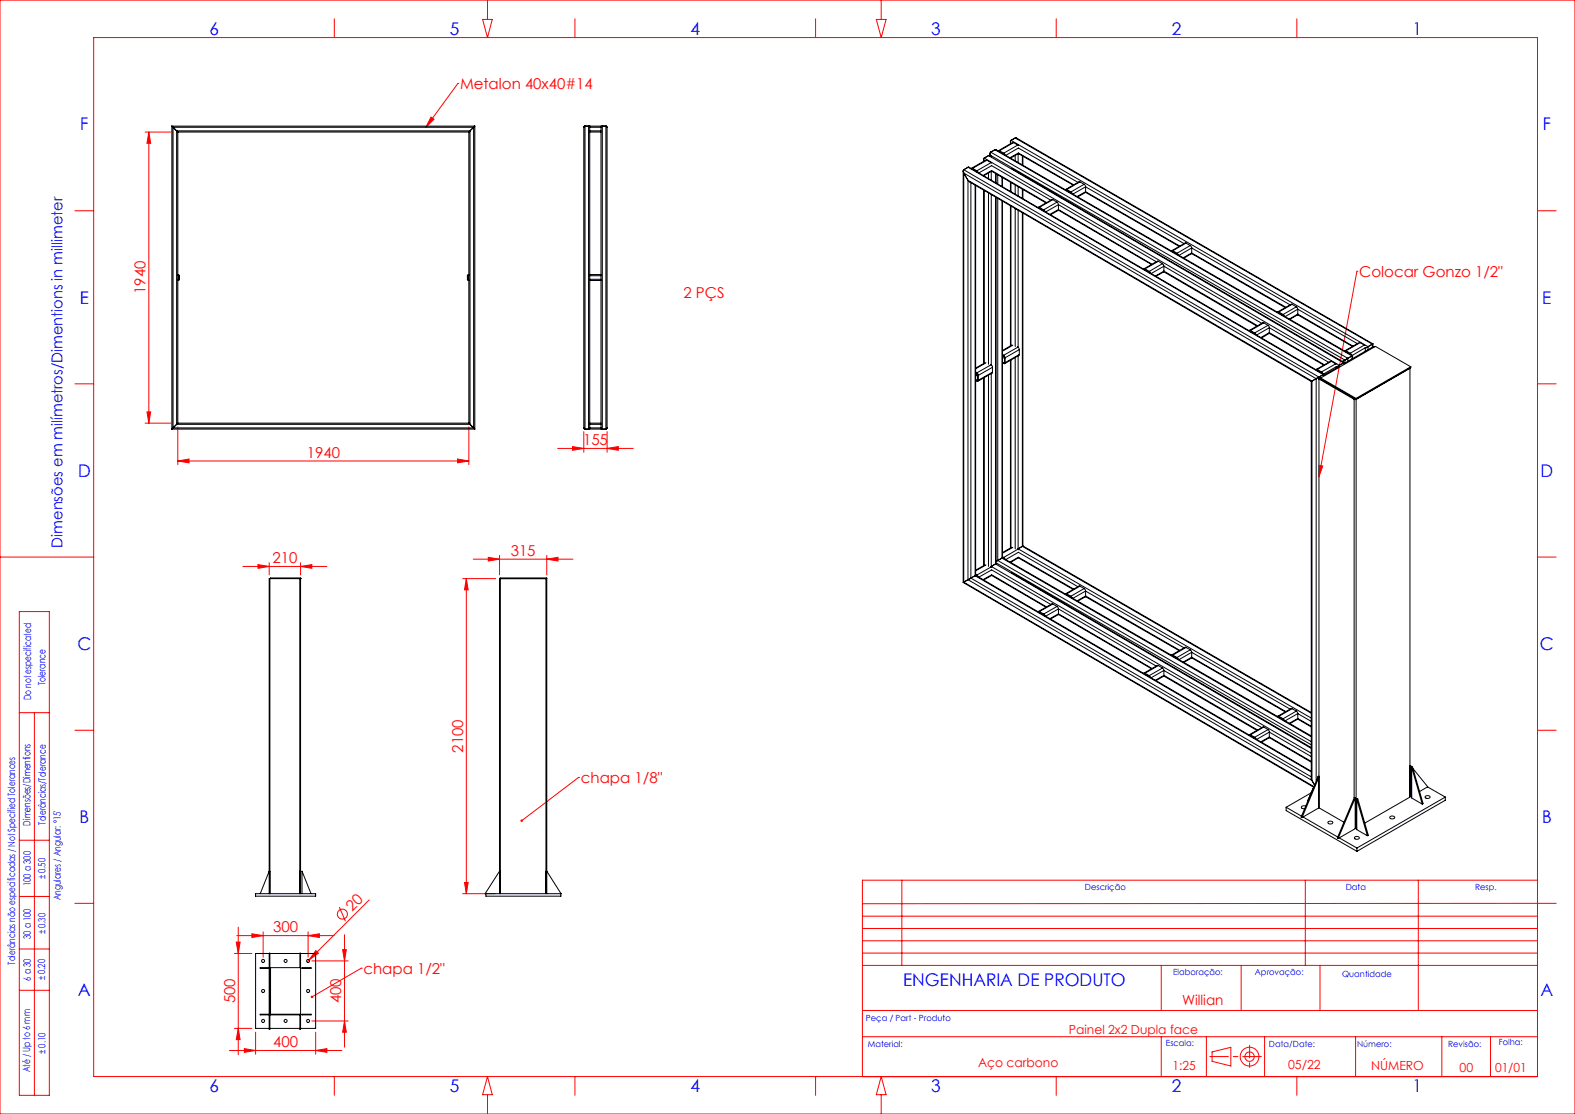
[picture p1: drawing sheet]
<svg xmlns="http://www.w3.org/2000/svg" width="420mm" height="297mm" viewBox="0 0 420 297" stroke-linecap="round" stroke-linejoin="round" font-family="sans-serif">
<g fill="none" stroke="#f00" stroke-width=".27">
<path d="M0 0h420v297h-420zM25 10h385v277h-385zM89.1 5v5M128.7 5.2h2.6l-1.3 4.8zM130 0v5.2M153.3 5v5M217.5 5v5M233.7 5.2h2.6l-1.3 4.8zM235 0v5.2M281.7 5v5M345.8 5v5M38.7 35.2h6.8"/>
<path d="M39.7 35.2l.5 3h-1zM39.7 35.2v77.6M114.9 31.2l.8 .6-2.1 2.1zM122.1 22.3h.1M122.1 22.3l-8.5 11.6M20 56.2h5M410 56.2h5M361.8 72.3h.1M361.8 72.3l-10.1 54.8M20 102.3h5M38.7 112.8h6.8M39.2 109.8h1l-.5 3z"/>
<path d="M47.4 113.8v10.1M125 113.8v10.1M148.7 119.6h20.2M152.7 119.1l3 .5-3 .4zM155.7 115.1v5.5M161.9 119.6l3-.5v.9zM161.9 115.1v5.5M410 102.3h5M47.4 122.9l3-.5v1zM47.4 122.9h77.6M122 122.4l3 .5-3 .5zM351.8 124.1l.9 .1-1 2.9z"/>
<path d="M0 148.5h25M64.8 151h22.4M68.8 150.5l3 .5-3 .5zM71.8 150v3.3M80.2 151l2.9-.5v1zM80.2 150v3.3M123.4 154.3h8.8M124.4 154.3l.4 3h-.9zM124.4 154.3v84M126.2 149.1h26.6M130.2 148.6l3 .5-3 .5zM133.2 148.1v5.2"/>
<path d="M145.8 149.1l3-.5v1zM145.8 148.1v5.2M410 148.5h5M5.2 163.1h8v128.9h-8zM5.2 190h8M9.2 190v102M20 194.7h5M410 194.7h5M154.3 207.3h.1M154.3 207.3l-15.2 11.5M5.2 239h8M5.2 224h8"/>
<path d="M98.5 239.9l-16.1 16M123.4 238.3h8.8M123.9 235.3h.9l-.4 3zM240.5 234.7v22.7M348.1 234.7v22.7M378.2 234.7v34.7M410 234.7h-180v52.3M5.2 253h8M20 240.8h5M62.5 254.2h4.7M63 251.2h1l-.5 3zM63.1 249.4h26"/>
<path d="M63.5 247.2v34M67.2 249l3 .4-3 .5zM70.2 248.4v6.8M82.2 249.4l3-.4v.9zM82.2 248.4v6.8M82.4 255.9l-.5 .6M83.1 256.2h9.8M84.2 253.4l.7 .7-2.5 1.8zM90.5 241.8l1.6 3.8M91.4 253.2h1l-.5 3zM91.9 249.2v30M96.3 258.1h.1"/>
<path d="M96.3 258.1l-13.1 7.7M230 254.1h180M230 250.8h180M230 247.5h180M230 257.4h180M230 244.3h180M309.7 257.4v12M331 257.4v12M352 257.4v12M415 240.8l-185 .1M5.2 264h8M62.5 274.2h4.7"/>
<path d="M63.5 274.2l.5 3h-1zM65.2 279.6l3 .5-3 .5zM68.2 275.2v5.9M83.1 272.2h9.8M84.2 275.2v5.9M91.9 272.2l.5 3h-1zM230 269.4h180M230 276.4h180M309.7 276.4v10.6M321.7 276.4v10.6M337.2 276.4v10.6M361.5 276.4v10.6"/>
<path d="M384.5 276.4v10.6M397.5 276.4v10.6M61.2 280.1h30M84.2 280.1l3-.5v1zM89.1 287v5M130 287l1.3 4.8h-2.6zM130 291.8v5.2M153.3 287v5M217.5 287v5M235 287l1.3 4.8h-2.6zM235 291.8v5.2M281.7 287v5"/>
<path d="M323.2 280.5l5-1.3v5l-5-1.2zM345.8 287v5"/>
<circle cx="91.3" cy="243.7" r="1.33"/>
<circle cx="333.2" cy="281.7" r="2.5"/>
<circle cx="333.2" cy="281.7" r="1.26"/>
</g>
<path d="M322.6 281.7h13.8" fill="none" stroke="#f00" stroke-width=".27" stroke-dasharray="6.3 1.3 1.3 1.3" stroke-dashoffset="1.4"/>
<path d="M333.2 278.7v6" fill="none" stroke="#f00" stroke-width=".27" stroke-dasharray="6.3 1.3 1.3 1.3" stroke-dashoffset="3"/>
<g fill="#f00">
<path d="M84.2 253.4l.7 .7-2.5 1.8z"/>
<path d="M351.8 124.1l.9 .1-1 2.9zM114.9 31.2l.8 .6-2.1 2.1zM83 265.5l-.1 .5 .3-.2-.3 .2a.34 .34 0 0 0 .5 .1 .34 .34 0 0 0 .1-.5 .34 .34 0 0 0-.5-.1zM138.9 218.5v.5l.2-.2-.2 .2a.34 .34 0 0 0 .4 .1 .34 .34 0 0 0 .1-.5 .34 .34 0 0 0-.5-.1z"/>
<path d="M67.2 249l3 .4-3 .5zM82.2 249.4l3-.4v.9zM130.2 148.6l3 .5-3 .5zM145.8 149.1l3-.5v1z"/>
<path d="M152.7 119.1l3 .5-3 .4zM161.9 119.6l3-.5v.9z"/>
<path d="M47.4 122.9l3-.5v1zM122 122.4l3 .5-3 .5z"/>
<path d="M68.8 150.5l3 .5-3 .5zM80.2 151l2.9-.5v1z"/>
<path d="M65.2 279.6l3 .5-3 .5zM84.2 280.1l3-.5v1z"/>
<path d="M39.2 109.8h1l-.5 3zM39.7 35.2l.5 3h-1z"/>
<path d="M123.9 235.3h.9l-.4 3zM124.4 154.3l.4 3h-.9z"/>
<path d="M63 251.2h1l-.5 3zM63.5 274.2l.5 3h-1zM91.4 253.2h1l-.5 3zM91.9 272.2l.5 3h-1z"/>
</g>
<g fill="none" stroke="#000" stroke-width=".27">
<path d="M45.8 33.6l.3 .3M45.8 33.6v80.8M45.8 33.6h80.8M46.1 33.9v80.2M46.1 33.9l1 1M46.1 33.9h80.2M47.1 34.9l.3 .3M47.1 34.9v78.2M47.1 34.9h78.2M47.4 35.2v77.6M47.4 35.2h77.6M125 35.2v77.6"/>
<path d="M125.3 34.9l-.3 .3M125.3 34.9v78.2M126.3 33.9l-1 1M126.3 33.9v80.2M126.6 33.6l-.3 .3M126.6 33.6v80.8M156 33.6l-.3 .3v80.2M156 33.6h1M156 33.6v80.8M157 33.6l.3 .3M157 33.6v80.8M157.1 33.6h.1"/>
<path d="M157.1 33.6h3.2v.3M157.3 34.9h3M157.3 35.2h3M157.3 33.9h3M157.3 33.9v80.2M160.3 33.9v80.2M160.6 33.6l-.3 .3M160.6 33.6h1M160.6 33.6v80.8M161.6 33.6l.3 .3v80.3l-.3 .2M161.6 33.6v80.8M265.3 39.9h.3l95.1 54.9"/>
<path d="M265.3 39.9l-1.1 .7M265.3 39.9l95.2 55M269.5 37.8v.5M269.5 37.5l.1 .8zM269.6 37.4l95.2 55M269.9 38.1l-3.6 2.1M270.2 38h.1M270.3 38l-3.8 2.2M270.3 38l1.1 .7M270.7 36.8h.4M270.7 36.8l95.3 55M270.7 36.8l-1.1 .6"/>
<path d="M271.1 36.8l95 54.9M271.4 38.7l.2 .1M271.4 38.7l-3.7 2.1M256.9 45.6v109.7M257 45.3l-.1 .2 .1 .6M257 46.1l1.1 2M257 46.1v109.1M257 45.3l94.7 55.2M257 46.1l94 54.9M258.1 48.1l.4 .4M258.1 48.1v106.4M258.1 48.1l91.7 53.5"/>
<path d="M258.2 44.6l94.8 55.2M258.2 44.6l-1.2 .7M258.2 44.6l94.6 55.3M258.5 48.5l91.2 53.2M258.9 48.7v105.4M259.3 45.1h.1M259.4 44.9h-.4M259.4 44.9l1.1 .6M259.4 45.1l1.1 .7M259.4 45.1h-.1M260 49.4v104.1M260.2 49.5v103.9"/>
<path d="M260.5 45.5l.3 .5M260.5 45.8l.1 .1M260.5 45.8h.1M261 46.1l3.4-1.9 15.8 9.2M262.1 46.8l2.3-1.3 14.7 8.5M262.3 42.5v.5M262.3 50.7v46.2M262.3 46.8l2.1-1.2 14.5 8.5M262.5 42.2l-.1 .8M262.5 42.2l94.7 55.2M262.5 46.8v.2M262.5 50.8v46"/>
<path d="M262.8 42.8l-3.7 2M263 42.6l.2 .1M263.2 42.7l-3.8 2.2M263.2 42.7l1.1 .7M263.6 41.5h.4M263.6 41.5l94.7 55.3M263.6 41.5l-1.1 .7M263.6 46.1v1.5M263.6 51.4v45.7M264 41.5l.1 .1M264 40.9v.7M264.2 40.6l-.2 .2 .2 .6"/>
<path d="M264.2 41.4l.2 .4M264.2 40.6l95.2 54.9M264.2 41.4l94.4 54.6M264.2 41.4v.3M264.3 43.4l.1 .1M264.3 43.4l-3.8 2.1M264.3 45.7v2.3M264.3 51.9v45.4M265.5 46.2v2.5M265.5 52.6v97.8M265.6 46.4v2.4M265.6 52.6v97.3"/>
<path d="M266.1 46.6v2.4M266.1 52.9v96.5M266.4 40.4h.1M266.5 40.4h.1M266.5 40.2h-.3M266.5 40.2l1.2 .6M266.5 40.4l1.2 .7M267.2 47.3v2.4M267.2 53.5v95.3M267.3 47.3v2.5M267.3 53.7v95M267.7 40.8l.3 .5"/>
<path d="M267.7 41.1l.1 .1M267.7 41.1h-.1M268.2 41.4l3.4-1.9 15.8 9.1M269.3 42l2.3-1.2 14.7 8.5M269.5 48.6v2.4M269.5 54.9v37.3M269.5 42.2l2.1-1.2 14.6 8.4M269.6 42.1v.1M269.6 48.7v2.4M269.6 55v37.1M269.7 44.9l88.8 51.8M270.7 41.4v1.5"/>
<path d="M270.7 49.3v2.4M270.7 55.6v36.8M271.5 41v2.3M271.5 49.8v2.4M271.5 56.1v36.5M272.6 41.6v2.4M272.6 50.4v2.5M272.6 56.7v89M272.8 41.6v2.5M272.8 50.5v2.4M272.8 56.8v88.8M277.1 55.5h.1"/>
<path d="M277.2 55.3h-.3M277.2 55.3l1.1 .6M277.2 55.5l1.1 .7M277.2 55.5h-.1M278.3 55.9l.4 .5M278.3 56.2l.1 .1M278.3 56.2h.1M280.7 53.2l-3.8 2M280.7 53.2l-3.5 2.1M280.7 53.2l1.2 .7M281.9 53.9l.4 .7M281.9 53.9l-3.6 2"/>
<path d="M282.2 56l24.9 14.5M282.3 55.9l-.1 .2-2.1 1.2M282.3 54.6v1.3M282.3 54.6l-3.5 1.9M282.3 55.9l-2.3 1.2M282.3 54.6l26 15.2M282.3 55.9l24.9 14.5M284.3 50.7l.1 .1M284.4 50.8h.1M284.4 50.5l-.3 .1M284.4 50.5l1.2 .7M284.4 50.8l1.2 .6"/>
<path d="M285.6 51.2l.3 .4M285.6 51.4l.1 .1M285.6 51.4h-.1M288 48.5l-.2-.1-3.6 2.1M288 48.5l-3.6 2M288 48.5l1.1 .6M289.1 49.1l.4 .7M289.1 49.1l-3.5 2.1M289.5 51.3l24.9 14.4M289.5 51.1l-.1 .3-2 1.1M289.5 49.8v1.3M289.5 49.8l-3.4 1.9"/>
<path d="M289.5 51.1l-2.3 1.3M289.5 49.8l26.2 15.1M289.5 51.1l25.1 14.5M47.4 73.2l.4 .3v1.1l-.4 .2M47.4 73.4h.3v1.1l-.3 .1M125 73.2l-.4 .2v1.2l.4 .2M125 73.4h-.2v1.1l.2 .1M157.3 74.8h3M157.3 73.2h3M157.3 73.5h3M157.3 74.5h3M305.2 71.9h.1"/>
<path d="M305.3 71.9h.1M305.3 71.7l-.3 .1M305.3 71.7l1.2 .7M305.3 71.9l1.2 .7M306.5 72.4l.3 .4M306.5 72.6l.1 .1M306.5 72.6h-.1M308.9 69.7l-.3-.1-3.6 2.1M308.9 69.7l-3.6 2M308.9 69.7l1.1 .6M310 70.3l.4 .7M310 70.3l-3.5 2.1"/>
<path d="M310.3 72.5l24.9 14.5M310.4 72.3l-.1 .2-2 1.2M310.4 72.3l-2.3 1.3M310.4 71v1.3M310.4 71l-3.4 1.9M310.4 71l26.1 15.2M310.4 72.3l25 14.6M312.6 67.1h.1M312.7 66.8l-.3 .1M312.7 66.8l1.2 .7M312.7 67.1l1.2 .6M312.7 67.1h.1"/>
<path d="M313.9 67.5l.3 .5M313.9 67.7l.1 .1M313.9 67.7l-.1 .1M316.3 64.8l-3.8 2M316.3 64.8l-3.6 2M316.3 64.8l1.1 .7M317.4 65.5l.4 .6M317.4 65.5l-3.5 2M317.7 67.6l25 14.4M317.8 67.4l-2.1 1.4M317.8 66.1v1.3M317.8 66.1l-3.4 2"/>
<path d="M317.8 67.4l-2.3 1.3M317.8 66.1l26.2 15.2M317.8 67.4l25.1 14.5M260.2 99.2l.3 .2M260.2 99.4l.3 .3M260.5 99.4l.4 .7M260.5 99.7l.2 .3M260.5 99.7l-.3 .1M260.7 100v1.3M260.7 100l-.5 .3M262.7 96.7l-2.5 1.4M262.9 96.7l-2.7 1.6"/>
<path d="M264.2 97.2l.1 .1M264.3 97.3l.4 .6M264.3 97.3l-3.8 2.1M264.3 99.6v51.4M264.7 99.2l-.1 .2-3.8 2.2M264.7 97.9l-3.8 2.2M264.7 97.9v1.3M264.7 99.2l-3.8 2.2M267.3 94.5l.4 .2M267.3 96.5l.4 .2M267.3 94.8l.4 .2M267.7 94.7l.3 .7"/>
<path d="M267.7 95l.2 .3M267.7 95l-.4 .1M267.9 96.6l-.2 .1M267.9 95.3v1.3M267.9 95.3l-.6 .3M268 96.7l-.1 .3-.6-.3M268 95.4v1.3M269.5 96.1v50M269.6 96v50M269.8 92l-2.5 1.4M270.1 92l-2.8 1.6M270.7 95.3v51"/>
<path d="M271.3 92.5l.1 .1M271.4 92.6l.4 .6M271.4 92.6l-3.7 2.1M271.5 94.9v51.4M271.8 94.5l-.1 .3-3.8 2.1M271.8 93.2l-3.8 2.2M271.8 93.2v1.3M271.8 94.5l-3.8 2.2M333.3 88.3h.1M333.4 88.3h.1M333.4 88.1l-.3 .1M333.4 88.1l1.2 .7"/>
<path d="M333.4 88.3l1.2 .7M334.5 89h.1M334.6 88.8l.3 .4M334.6 89l.1 .1M337 86.1l-.3-.1-3.5 2.1M337 86.1l-3.6 2M337 86.1l1.1 .6M338.1 86.7l.4 .7M338.1 86.7l-3.5 2.1M338.5 88.9l14.5 8.4M338.5 88.7v.2l-2.1 1.2M338.5 87.4v1.3"/>
<path d="M338.5 87.4l-3.4 1.9M338.5 88.7l-2.3 1.3M338.5 87.4l15.8 9.2M338.5 88.7l14.7 8.6M340.9 83.4h.1M341 83.2l-.3 .1M341 83.2l1.2 .7M341 83.4l1.2 .7M341 83.4h.1M342.1 84.1h.1M342.2 83.9l.3 .4M342.2 84.1l.1 .1"/>
<path d="M344.6 81.1l-3.9 2M344.6 81.1l-3.6 2.1M344.6 81.1l1.1 .7M345.7 81.8l.4 .6M345.7 81.8l-3.5 2.1M346 83.9l14.6 8.5M346.1 83.7l-.1 .3-2 1.2M346.1 82.4v1.3M346.1 82.4l-3.4 2M346.1 83.7l-2.3 1.4M346.1 82.4l15.8 9.2M346.1 83.7l14.7 8.6"/>
<path d="M351.2 98.7h.1M351.3 98.5l-.4 .1M351.3 98.5l1.1 .7M351.3 98.7l1.1 .7M352.4 99.2l.3 .4M352.4 99.4l.1 .1M352.4 99.4h.1M352.8 99.9l-1.1 .6M352.8 99.9v.2M353 99.8l-.2 .1M353 99.8v.2M354.7 96.4l-3.7 2.1"/>
<path d="M354.9 96.3h.2M355.1 96.3l-3.8 2.2M355.1 96.3l1.1 .7M356.2 97l.1 .1M356.2 97l-3.8 2.2M356.4 97.9h-.1M356.4 97.9l-3.5 1.8M356.4 97.9v.2M357 97.8l-4.1 2.3M357.2 97.4l-.8 .5M357.2 97.4v.3M358.3 96.8l-1.1 .6"/>
<path d="M358.3 96.8v.2M358.5 96.7l-.2 .1M358.5 96.7v.2M358.6 96l-.6 .4M358.6 96v.8M358.8 93.7h.1M358.9 93.5l-.3 .1M358.9 93.5l1.1 .7M358.9 93.7l1.1 .7M358.9 93.7v.1M359.4 95.5l-.8 .5M359.4 95.5v.8"/>
<path d="M360 94.2l.4 .4M360 94.4l.2 .1M360 94.4h.1M360.5 94.9l-1.1 .6M360.5 94.9v.8M360.7 94.8l-.2 .1M360.7 94.8v.8M362.3 91.4l-3.6 2.1M362.5 91.3l.2 .1M362.7 91.4l-3.8 2.1M362.7 91.4l1.1 .6M363.8 92l.2 .1"/>
<path d="M363.8 92l-3.8 2.2M364.1 92.8l-.1 .1M364.1 92.8l-3.5 2M364.1 92.8v.9M364.8 92.4l-.7 .4M364.8 92.4v.8M366 91.8l-1.2 .6M366 91.8v.8M366.1 92.5l-7.7 4.4M366.1 92.5l.2 .1M366.1 91.7l-.1 .1M366.1 91.7v.8"/>
<path d="M366.5 92.5h-.4M376 98.2v114.3l-12.1 7M376.2 97.8v.2l-14.6 8.5-9.4-5.5v-.2M376.2 97.8l-14.6 8.4M376.2 97.8l-9.4-5.4-14.6 8.4M45.8 114.4h80.8M46.1 114.1l-.3 .3M46.1 114.1h80.2M47.1 113.1l-1 1M47.1 113.1h78.2M47.4 112.8l-.3 .3M47.4 112.8h77.6"/>
<path d="M125 112.8l.3 .3M125.3 113.1l1 1M126.3 114.1l.3 .3M155.7 114.1l.3 .3M156 114.4h1M157.1 114.4h.1M157.3 114.1l-.3 .3M157.3 112.8h3M157.3 113.1h3M157.3 114.1h3M160.3 114.1v.3h-3.2M160.3 114.1l.3 .3"/>
<path d="M160.6 114.4h1M260.2 101.2l.3 .2M260.7 101.3l-.2 .1M260.9 101.4l-.2 .3-.5-.3M260.9 100.1v1.3M262.3 100.7v50.1M262.5 100.7v50M263.6 100v51M349.7 101.7v105.9M349.8 101.6l-.1 .1M349.8 101.6v106.5M351 101l-1.2 .6"/>
<path d="M351 101v107.3M351.7 100.5l-.7 .5M351.7 100.8l.2 .1M351.7 100.5v114.9M351.9 100.9l9.5 5.4-.3 .2M351.9 100.9l-.2 .1 9.4 5.5M352.2 100.8l-.3 .1M352.2 100.8l9.4 5.4M361.1 106.5h.5M361.1 106.5v106.2M361.6 106.2v114.6M72 154.3v84"/>
<path d="M72.1 154.3v-.2h8.1v84.2M79.9 154.3h.3M79.9 154.3h-8.1v84M79.9 154.3v84M80.2 154.3h.1M145.6 154.3v84M145.8 154.3h-12.6v84M256.9 155.3l93.4 54.6M257 155.2l-.1 .1M257 155.2l93.4 54.5M258.1 154.5l-1.1 .7M258.1 154.5l91.7 53.6"/>
<path d="M258.9 154.1l-.8 .4M258.9 154.1l90.8 53M260 153.5l-1.1 .6M260 153.5l89.7 52.3M260.2 153.4l-.2 .1M260.2 153.4l89.5 52.2M260.2 153.1l.3 .2M260.2 153.3l.3 .2M260.5 153.3l.3 .5M260.5 153.5l.1 .1M260.5 153.5v.1M261 153.9l3.4-2 15.8 9.2"/>
<path d="M262.1 154.5l2.3-1.3 14.7 8.6M262.3 154.6l2.1-1.2 14.5 8.5M262.7 150.6l-2.5 1.4M262.9 150.6l-2.7 1.6M264.2 151.1l.1 .1M264.3 151.2l.1 .1M264.3 151.2l-3.8 2.1M264.3 151l-.1 .1M264.3 151l85.4 49.8M265.5 150.4l.1-.1zM265.5 150.4l-1.2 .6M265.5 150.4l84.2 49.1"/>
<path d="M265.6 150.1l84.1 48.5M266.1 149.4l-.5 .3M266.1 149.4l83.6 48.3M267.2 148.8l-1.1 .6M267.2 148.8l82.5 47.6M267.3 148.7l-.1 .1M267.3 148.7l82.4 47.5M267.3 148.4l.4 .2M267.3 148.7l.4 .1M267.7 148.6l.3 .5M267.7 148.8l.1 .1M267.7 148.8l-.1 .1"/>
<path d="M268.2 149.2l3.4-2 15.8 9.2M269.3 149.9l2.3-1.3 14.7 8.5M269.5 149.9l2.1-1.2 14.6 8.5M269.7 152.7l80 46.6M269.8 145.9l-2.5 1.4M270.1 145.9l-2.8 1.6M271.3 146.4h.1M271.4 146.4l.2 .2M271.4 146.4l-3.7 2.2M271.5 146.3l-.1 .1M271.5 146.3l78.2 45.1M272.6 145.7l-1.1 .6"/>
<path d="M272.6 145.7l77.1 44.4M272.8 145.6l-.2 .1M272.8 145.6l76.9 44.4M284.3 158.5h.1M284.4 158.5h.1M284.4 158.3l-.3 .1M284.4 158.3l1.2 .7M284.4 158.5l1.2 .7M285.6 159l.3 .4M285.6 159.2l.1 .1M285.6 159.2h-.1M288 156.3l-.3-.1-3.5 2.1"/>
<path d="M288 156.3l-3.6 2M288 156.3l1.1 .6M289.1 156.9l.4 .7M289.1 156.9l-3.5 2.1M289.5 159.1l24.9 14.4M289.5 158.9l-.1 .2-2 1.2M289.5 157.6v1.3M289.5 157.6l-3.4 1.9M289.5 158.9l-2.3 1.3M289.5 157.6l26.2 15.1M289.5 158.9l25.1 14.5M277.1 163.3h.1"/>
<path d="M277.2 163.1h-.3M277.2 163.1l1.1 .6M277.2 163.3l1.1 .6M277.2 163.3h-.1M278.3 163.7l.4 .5M278.3 163.9l.1 .1M278.3 163.9v.1M280.7 161h-.2l-3.6 2M280.7 161l-3.5 2.1M280.7 161l1.2 .7M281.9 161.7l.4 .6M281.9 161.7l-3.6 2"/>
<path d="M282.2 163.8l24.9 14.5M282.3 163.7l-.1 .2-2.1 1.1M282.3 162.3v1.4M282.3 162.3l-3.5 2M282.3 163.7l-2.3 1.3M282.3 162.3l26 15.3M282.3 163.7l24.9 14.5M305.2 179.7h.1M305.3 179.7h.1M305.3 179.5h-.3M305.3 179.7l1.3 .7M305.3 179.5l1.2 .6"/>
<path d="M308.9 177.4h-.3l-3.6 2.1M308.9 177.4l-3.6 2.1M308.9 177.4l1.1 .7M310 178.1l.4 .6M310 178.1l-3.5 2M310.4 178.7v1.4M310.4 178.7l-3.4 2M310.4 178.7l26.1 15.3M312.6 174.8l.1 .1M312.7 174.9h.1M312.7 174.7h-.3M312.7 174.7l1.2 .6"/>
<path d="M312.7 174.9l1.2 .6M313.9 175.3l.3 .5M313.9 175.5l.1 .1M313.9 175.5h-.1M316.3 172.6l-.2-.1-3.6 2.1M316.3 172.6l-3.6 2.1M316.3 172.6l1.1 .6M317.4 173.2l.4 .7M317.4 173.2l-3.5 2.1M317.7 175.4l25 14.4M317.8 175.2l-.1 .3-2 1.1M317.8 173.9v1.3"/>
<path d="M317.8 173.9l-3.4 2M317.8 175.2l-2.3 1.3M317.8 173.9l26.2 15.2M317.8 175.2l25.1 14.5M306.4 180.4h.1M306.5 180.1l.3 .5M310.3 180.2l24.9 14.5M310.4 180.1l-.1 .2-2 1.2M310.4 180.1l-2.3 1.3M310.4 180.1l25 14.5M333.3 196.1h.1M333.4 195.9l-.3 .1"/>
<path d="M333.4 195.9l1.2 .7M333.4 196.1l1.2 .7M333.4 196.1h.1M334.5 196.8h.1M334.6 196.6l.3 .4M334.6 196.8l.1 .1M337 193.8l-3.8 2.1M337 193.8l-3.6 2.1M337 193.8l1.1 .7M338.1 194.5l.4 .7M338.1 194.5l-3.5 2.1M338.5 196.6l11.2 6.6"/>
<path d="M338.5 196.5l-.1 .2-2 1.2M338.5 195.2v1.3M338.5 195.2l-3.4 1.9M338.5 196.5l-2.3 1.3M338.5 195.2l11.2 6.5M338.5 196.5l11.2 6.5M340.9 191.2h.1M341 191.2h.1M341 191h-.3M341 191l1.2 .6M341 191.2l1.2 .6M342.2 191.6l.3 .5"/>
<path d="M342.2 191.8l.1 .1M342.2 191.8l-.1 .1M344.6 188.9h-.3l-3.6 2.1M344.6 188.9l-3.6 2.1M344.6 188.9l1.1 .7M345.7 189.6l.4 .6M345.7 189.6l-3.5 2M346 191.7l3.7 2.1M346.1 191.6l-2.1 1.3M346.1 190.2v1.4M346.1 190.2l-3.4 2M346.1 191.6l-2.3 1.2"/>
<path d="M346.1 190.2l3.6 2.1M346.1 191.6l3.6 2M343 215.2v.9l18.8 10.9M343 215.2l4.1 2.4M347.5 217.8l9.2 5.4M348.2 214.9a.6 .6 0 0 0-.7-.1 .6 .6 0 0 0-.4 .6l.8 .2M349.6 211.4l-6.6 3.8M349.7 207.6l.1 .5M349.8 208.1l.8 1.2M350.3 209.8l-1.6 3.8M351.5 207.1l-4.5 10.7 .2 .2M351.5 207.1l.2 .1-4.5 10.8"/>
<path d="M351.5 207.1l-.1 .2M351.7 215.4l6.7 3.8M351.7 215.4l-4.5 2.6M351.7 206.9l-.2 .2M354.1 219.2a.67 .67 0 0 1 .7-.3 .67 .67 0 0 1 .6 .6 .69 .69 0 0 1-.8 .2 .69 .69 0 0 1-.5-.5zM361.4 212.8v8.1l-4.6 2.7M361.4 212.8l-.3-.1-4.5 10.7 .2 .2M361.4 212.8l-4.6 10.8M361.8 213v8.2l2.8 1.6M361.8 213l2.8 9.8M361.8 213l.3-.1 2.8 9.8-.3 .1M370.7 217.7a.65 .65 0 0 1 .7-.2 .65 .65 0 0 1 .5 .6 .7 .7 0 0 1-.8 .3 .7 .7 0 0 1-.5-.6z"/>
<path d="M376 207.1h.1M376 204.1l.2 .1M376 212.2l.2 .2M376.2 204.2v8.2M376.2 204.2l.3 .3M376.4 212.2l-.2 .2M376.4 204.6l.3-.1 2.8 9.7-.2 .2M376.4 204.6l2.9 9.8M376.4 204.6v8.2l2.9 1.6M376.8 204.9l3.9 4.9-2.1 1.2M380.1 212.3a.65 .65 0 0 1 .7-.2 .65 .65 0 0 1 .5 .6 .63 .63 0 0 1-.7 .2 .63 .63 0 0 1-.5-.6zM380.7 209.8l4.7 2.7"/>
<path d="M385.4 212.5l-23.6 13.6M385.4 212.5v.9l-23.6 13.6M68.2 238.3h16v.6h-16zM72 232.3h-.2l-2.4 6M80.2 232.3h-.2v6M80.5 238.3v-6l2.4 6M129.6 238.3v.6h20v-.6M133.4 232.3h-.2l-3.8 6h20.2M133.4 238.3v-84.2h12.4v84.2M145.6 232.3h.2l3.8 6M357.1 223.4l4.7 2.7M361.2 223.2a.67 .67 0 0 1 .8-.2 .67 .67 0 0 1 .4 .6 .7 .7 0 0 1-.7 .2 .7 .7 0 0 1-.5-.6z"/>
<path d="M361.6 220.8h-.2M361.8 220.7l-.2 .1M361.8 226.1v.9M71.8 254.2h-3.6v20h3.6M71.8 254.1h.2v20.3h-.2zM72 258.2h.1M72 254.2h8M72 258l-.2 .2M72.1 258v12.4M80 258v-3.9h.2v16.3M80.2 254.2h4v20h-4M80.2 258h-10.8v.2h2.7"/>
<path d="M80.5 258h2.4v.2h-2.4zM72 274.2h8M79.9 270.4v.2l.3-.2M80.2 270.4h-10.8v.2h10.8v3.8h-.2v-3.8M80.5 270.4h2.4v.2h-2.4z"/>
<circle cx="70.2" cy="256.2" r=".4"/>
<circle cx="76.2" cy="256.2" r=".4"/>
<circle cx="82.2" cy="256.2" r=".4"/>
<circle cx="70.2" cy="264.2" r=".4"/>
<circle cx="70.2" cy="272.2" r=".4"/>
<circle cx="76.2" cy="272.2" r=".4"/>
<circle cx="82.2" cy="264.2" r=".4"/>
<circle cx="82.2" cy="272.2" r=".4"/>
</g>
<g font-size="4.7" fill="#00f">
<text x="55.8" y="9.2">6</text>
<text x="120" y="9.2">5</text>
<text x="184.1" y="9.2">4</text>
<text x="248.3" y="9.2">3</text>
<text x="312.5" y="9.2">2</text>
<text x="376.7" y="9.2">1</text>
<text x="21.4" y="34.8">F</text>
<text x="411.4" y="34.8">F</text>
<text x="21.3" y="81">E</text>
<text x="411.3" y="81">E</text>
<text x="20.8" y="127.1">D</text>
<text x="410.8" y="127.1">D</text>
<text x="20.6" y="173.3">C</text>
<text x="410.6" y="173.3">C</text>
<text x="21.2" y="219.5">B</text>
<text x="411.2" y="219.5">B</text>
<text x="240.8" y="262.8">ENGENHARIA DE PRODUTO</text>
<text x="20.8" y="265.6">A</text>
<text x="410.8" y="265.6">A</text>
<text x="55.8" y="291.2">6</text>
<text x="120" y="291.2">5</text>
<text x="184.1" y="291.2">4</text>
<text x="248.3" y="291.2">3</text>
<text x="312.5" y="291.2">2</text>
<text x="376.7" y="291.2">1</text>
</g>
<g font-size="4" fill="#f00">
<text x="122.7" y="23.8">Metalon 40x40#14</text>
<text x="362.4" y="73.8">Colocar Gonzo 1/2&quot;</text>
<text x="38.8" y="78.4" transform="rotate(-90 38.8 78.4)">1940</text>
<text x="182.3" y="79.5">2 PÇS</text>
<text x="155.5" y="118.7">155</text>
<text x="81.8" y="122">1940</text>
<text x="136.2" y="148.2">315</text>
<text x="72.7" y="150.1">210</text>
<text x="123.5" y="200.7" transform="rotate(-90 123.5 200.7)">2100</text>
<text x="154.9" y="208.7">chapa 1/8&quot;</text>
<text x="93.9" y="243.2" transform="rotate(-45 93.9 243.2)">20</text>
<text x="72.9" y="248.6">300</text>
<text x="96.9" y="259.7">chapa 1/2&quot;</text>
<text x="62.7" y="267.5" transform="rotate(-90 62.7 267.5)">500</text>
<text x="91" y="267.5" transform="rotate(-90 91 267.5)">400</text>
<text x="72.9" y="279.2">400</text>
</g>
<text font-size="4" fill="#00f" x="16.7" y="146" transform="rotate(-90 16.7 146)">Dimensões em milímetros/Dimentions in millimeter</text>
<text font-size="3.7" fill="#f00" x="315.2" y="267.9">Willian</text>
<g font-size="3.3" fill="#f00">
<text x="285.1" y="275.6">Painel 2x2 Dupla face</text>
<text x="260.8" y="284.5">Aço carbono</text>
<text x="312.7" y="285.3">1:25</text>
<text x="343.5" y="285">05/22</text>
<text x="365.6" y="285.2">NÚMERO</text>
<text x="389.2" y="285.7">00</text>
<text x="398.7" y="285.7">01/01</text>
</g>
<g font-size="2.7" fill="#00f">
<text x="12.1" y="182.7" transform="rotate(-90 12.1 182.7)">Tolerance</text>
<text x="8.3" y="186.7" transform="rotate(-90 8.3 186.7)">Do not especificated</text>
<text x="8.1" y="220.1" transform="rotate(-90 8.1 220.1)">Dimensões/Dimentions</text>
<text x="12.2" y="219.9" transform="rotate(-90 12.2 219.9)">Tolerâncias/Tolerance</text>
<text x="8.2" y="236.2" transform="rotate(-90 8.2 236.2)">100 a 300</text>
<text x="12.1" y="234.4" transform="rotate(-90 12.1 234.4)">± 0.50</text>
<text x="16.2" y="240.1" transform="rotate(-90 16.2 240.1)">Angulares / Angular: °15'</text>
<text x="8.2" y="250.4" transform="rotate(-90 8.2 250.4)">30 a 100</text>
<text x="12.1" y="249.1" transform="rotate(-90 12.1 249.1)">± 0.30</text>
<text x="4" y="257.2" transform="rotate(-90 4 257.2)">Tolerâncias não especificadas / Not Specified Tolerances</text>
<text x="8.2" y="261.5" transform="rotate(-90 8.2 261.5)">6 a 30</text>
<text x="12.1" y="261.4" transform="rotate(-90 12.1 261.4)">± 0.20</text>
<text x="12.2" y="281" transform="rotate(-90 12.2 281)">± 0.10</text>
<text x="8" y="285.9" transform="rotate(-90 8 285.9)">Até / Up to 6 mm</text>
</g>
<g font-size="2.3" fill="#00f">
<text x="289.3" y="237.2">Descrição</text>
<text x="358.9" y="237.2">Data</text>
<text x="393.4" y="237.2">Resp.</text>
<text x="312.8" y="260">Elaboração:</text>
<text x="334.6" y="260">Aprovação:</text>
<text x="357.9" y="260.6">Quantidade</text>
<text x="230.9" y="272.2">Peça / Part - Produto</text>
<text x="231.4" y="279.2">Material:</text>
<text x="310.9" y="279">Escala:</text>
<text x="338.4" y="279.2">Data/Date:</text>
<text x="361.9" y="279.2">Número:</text>
<text x="386.2" y="279.1">Revisão:</text>
<text x="399.7" y="278.7">Folha:</text>
</g>
</svg>
